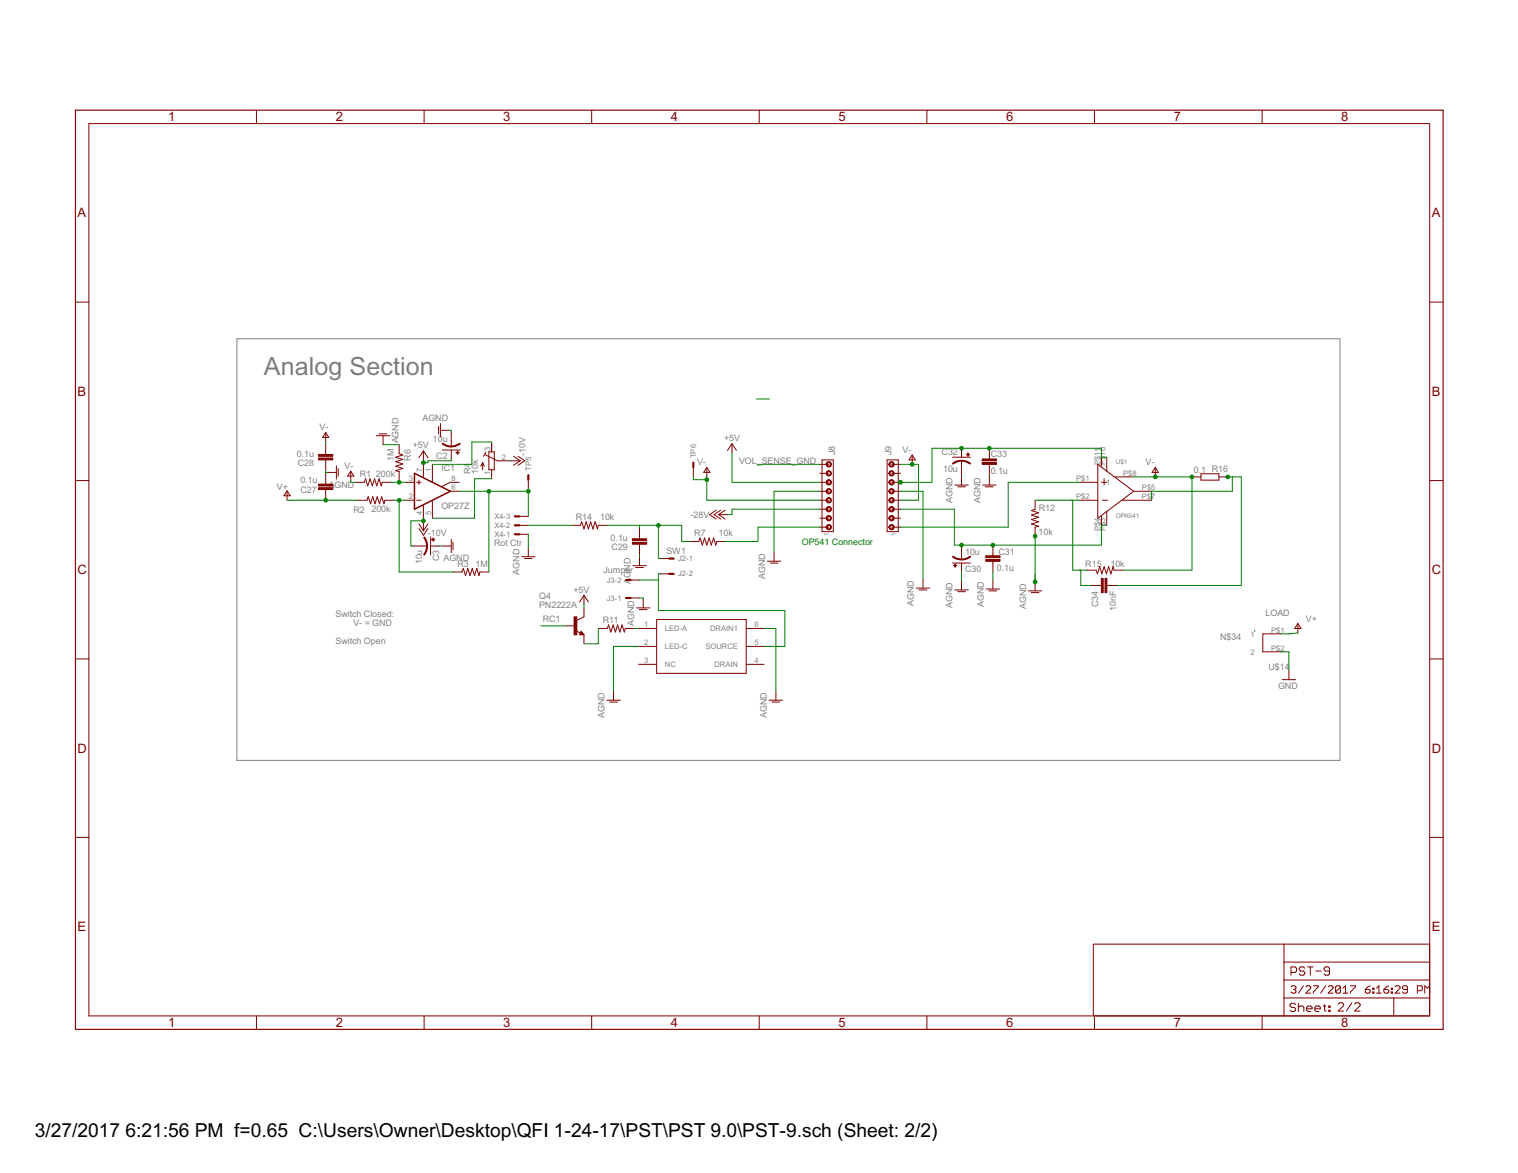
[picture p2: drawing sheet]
<svg xmlns="http://www.w3.org/2000/svg" width="279mm" height="216mm" viewBox="0 0 279 216" stroke-linecap="round" stroke-linejoin="round" font-family="sans-serif">
<g fill="#808080" stroke="#808080" stroke-width=".18">
<path d="M43.6 140h203z"/>
<path d="M246.6 62.4v77.6z"/>
<path d="M43.6 62.4h203z"/>
<path d="M43.6 62.4v77.6z"/>
</g>
<g fill="#800000" stroke="#800000" stroke-width=".18">
<path d="M201.2 187h35.1z"/>
<path d="M236.3 187h20.2z"/>
<path d="M256.5 187h6.6z"/>
<path d="M263.1 183.7v3.3z"/>
<path d="M263.1 180.4v3.3z"/>
<path d="M263.1 177.1v3.3z"/>
<path d="M263.1 173.8v3.3z"/>
<path d="M201.2 173.8v13.2z"/>
<path d="M201.2 173.8h35.1z"/>
<path d="M236.3 173.8h26.8z"/>
<path d="M256.5 183.7v3.3z"/>
<path d="M256.5 183.7h6.6z"/>
<path d="M236.3 183.7h20.2z"/>
<path d="M236.3 183.7v3.3z"/>
<path d="M236.3 180.4v3.3z"/>
<path d="M236.3 180.4h26.8z"/>
<path d="M236.3 177.1v3.3z"/>
<path d="M236.3 177.1h26.8z"/>
<path d="M236.3 173.8v3.3z"/>
<path d="M237.6 178v1.5z"/>
<path d="M237.6 178h.8z"/>
<path d="M238.4 178l.2 .2z"/>
<path d="M238.6 178.2v.5z"/>
<path d="M238.6 178.7l-.2 .3z"/>
<path d="M237.6 179h.8z"/>
<path d="M239.9 178l.3 .2z"/>
<path d="M239.4 178h.5z"/>
<path d="M239.4 178l-.3 .2z"/>
<path d="M239.1 178.2v.3z"/>
<path d="M239.1 178.5l.3 .2z"/>
<path d="M239.4 178.7h.5z"/>
<path d="M239.9 178.7l.3 .3z"/>
<path d="M240.2 179v.2z"/>
<path d="M240.2 179.2l-.3 .3z"/>
<path d="M239.4 179.5h.5z"/>
<path d="M239.1 179.2l.3 .3z"/>
<path d="M241.2 178v1.5z"/>
<path d="M240.7 178h1z"/>
<path d="M242.2 178.7h1z"/>
<path d="M243.7 179.2l.2 .3z"/>
<path d="M243.9 179.5h.6z"/>
<path d="M244.5 179.5l.2-.3z"/>
<path d="M244.7 178.2v1z"/>
<path d="M244.5 178l.2 .2z"/>
<path d="M243.9 178h.6z"/>
<path d="M243.9 178l-.2 .2z"/>
<path d="M243.7 178.2v.3z"/>
<path d="M243.7 178.5l.2 .2z"/>
<path d="M243.9 178.7h.8z"/>
<path d="M237.6 181.7l.2-.3z"/>
<path d="M237.8 181.4h.5z"/>
<path d="M238.3 181.4l.2 .3z"/>
<path d="M238.5 181.7v.2z"/>
<path d="M238.5 181.9l-.2 .2z"/>
<path d="M238.1 182.1h.2z"/>
<path d="M238.3 182.1l.2 .3z"/>
<path d="M238.5 182.4v.2z"/>
<path d="M238.3 182.8l.2-.2z"/>
<path d="M237.8 182.8h.5z"/>
<path d="M237.6 182.6l.2 .2z"/>
<path d="M239.9 181.4l-.9 1.4z"/>
<path d="M240.3 182.8h1z"/>
<path d="M241.3 181.9l-1 .9z"/>
<path d="M241.3 181.7v.2z"/>
<path d="M241 181.4l.3 .3z"/>
<path d="M240.6 181.4h.4z"/>
<path d="M240.3 181.7l.3-.3z"/>
<path d="M241.7 181.4h.9z"/>
<path d="M242.6 181.4v.3z"/>
<path d="M242.6 181.7l-.9 .9z"/>
<path d="M241.7 182.6v.2z"/>
<path d="M244 181.4l-.9 1.4z"/>
<path d="M244.5 182.8h.9z"/>
<path d="M244.5 182.8l.9-.9z"/>
<path d="M245.4 181.7v.2z"/>
<path d="M245.1 181.4l.3 .3z"/>
<path d="M244.7 181.4h.4z"/>
<path d="M244.5 181.7l.2-.3z"/>
<path d="M245.8 181.7v.9z"/>
<path d="M245.8 181.7l.2-.3z"/>
<path d="M246 181.4h.5z"/>
<path d="M246.5 181.4l.2 .3z"/>
<path d="M246.7 181.7v.9z"/>
<path d="M246.5 182.8l.2-.2z"/>
<path d="M246 182.8h.5z"/>
<path d="M245.8 182.6l.2 .2z"/>
<path d="M246.7 181.7l-.9 .9z"/>
<path d="M247.2 181.9l.4-.5z"/>
<path d="M247.6 181.4v1.4z"/>
<path d="M247.2 182.8h.9z"/>
<path d="M248.6 181.4h.9z"/>
<path d="M249.5 181.4v.3z"/>
<path d="M249.5 181.7l-.9 .9z"/>
<path d="M248.6 182.6v.2z"/>
<path d="M251.8 181.7l.4-.3z"/>
<path d="M251.8 181.7l-.5 .4z"/>
<path d="M251.3 182.1v.5z"/>
<path d="M251.3 182.6l.2 .2z"/>
<path d="M251.5 182.8h.5z"/>
<path d="M252 182.8l.2-.2z"/>
<path d="M252.2 182.4v.2z"/>
<path d="M252 182.1l.2 .3z"/>
<path d="M251.3 182.1h.7z"/>
<path d="M252.7 181.9h.2z"/>
<path d="M252.9 181.9v.2z"/>
<path d="M252.7 182.1h.2z"/>
<path d="M252.7 181.9v.2z"/>
<path d="M252.7 182.6h.2z"/>
<path d="M252.9 182.6v.2z"/>
<path d="M252.7 182.8h.2z"/>
<path d="M252.7 182.6v.2z"/>
<path d="M253.3 181.9l.5-.5z"/>
<path d="M253.8 181.4v1.4z"/>
<path d="M253.3 182.8h1z"/>
<path d="M255.2 181.7l.4-.3z"/>
<path d="M255.2 181.7l-.5 .4z"/>
<path d="M254.7 182.1v.5z"/>
<path d="M254.7 182.6l.3 .2z"/>
<path d="M255 182.8h.4z"/>
<path d="M255.4 182.8l.2-.2z"/>
<path d="M255.6 182.4v.2z"/>
<path d="M255.4 182.1l.2 .3z"/>
<path d="M254.7 182.1h.7z"/>
<path d="M256.1 181.9h.2z"/>
<path d="M256.3 181.9v.2z"/>
<path d="M256.1 182.1h.2z"/>
<path d="M256.1 181.9v.2z"/>
<path d="M256.1 182.6h.2z"/>
<path d="M256.3 182.6v.2z"/>
<path d="M256.1 182.8h.2z"/>
<path d="M256.1 182.6v.2z"/>
<path d="M256.8 182.8h.9z"/>
<path d="M257.7 181.9l-.9 .9z"/>
<path d="M257.7 181.7v.2z"/>
<path d="M257.5 181.4l.2 .3z"/>
<path d="M257 181.4h.5z"/>
<path d="M257 181.4l-.2 .3z"/>
<path d="M258.1 182.6l.3 .2z"/>
<path d="M258.4 182.8h.4z"/>
<path d="M258.8 182.8l.2-.2z"/>
<path d="M259 181.7v.9z"/>
<path d="M258.8 181.4l.2 .3z"/>
<path d="M258.4 181.4h.4z"/>
<path d="M258.1 181.7l.3-.3z"/>
<path d="M258.1 181.7v.2z"/>
<path d="M258.1 181.9l.3 .2z"/>
<path d="M258.4 182.1h.6z"/>
<path d="M260.9 181.4v1.4z"/>
<path d="M260.9 181.4h.7z"/>
<path d="M261.6 181.4l.2 .3z"/>
<path d="M261.8 181.7v.4z"/>
<path d="M261.8 182.1l-.2 .3z"/>
<path d="M260.9 182.4h.7z"/>
<path d="M262.2 181.4v1.4z"/>
<path d="M262.2 181.4l.5 .5z"/>
<path d="M262.7 181.9l.4-.5z"/>
<path d="M263.1 181.4v1.4z"/>
<path d="M246.3 186.1h1z"/>
<path d="M246.3 186.1l1-1z"/>
<path d="M247.3 184.8v.3z"/>
<path d="M247.1 184.6l.2 .2z"/>
<path d="M246.5 184.6h.6z"/>
<path d="M246.5 184.6l-.2 .2z"/>
<path d="M248.8 184.6l-1 1.5z"/>
<path d="M249.3 186.1h1z"/>
<path d="M249.3 186.1l1-1z"/>
<path d="M250.3 184.8v.3z"/>
<path d="M250.1 184.6l.2 .2z"/>
<path d="M249.6 184.6h.5z"/>
<path d="M249.6 184.6l-.3 .2z"/>
<path d="M238.2 184.7l.3 .2z"/>
<path d="M237.7 184.7h.5z"/>
<path d="M237.7 184.7l-.3 .2z"/>
<path d="M237.4 184.9v.3z"/>
<path d="M237.4 185.2l.3 .2z"/>
<path d="M237.7 185.4h.5z"/>
<path d="M238.2 185.4l.3 .3z"/>
<path d="M238.5 185.7v.2z"/>
<path d="M238.5 185.9l-.3 .3z"/>
<path d="M237.7 186.2h.5z"/>
<path d="M237.4 185.9l.3 .3z"/>
<path d="M239 184.7v1.5z"/>
<path d="M239 185.4l.2-.2z"/>
<path d="M239.2 185.2h.5z"/>
<path d="M239.7 185.2l.3 .2z"/>
<path d="M240 185.4v.8z"/>
<path d="M240.7 186.2h.6z"/>
<path d="M240.5 185.9l.2 .3z"/>
<path d="M240.5 185.4v.5z"/>
<path d="M240.7 185.2l-.2 .2z"/>
<path d="M240.7 185.2h.6z"/>
<path d="M241.3 185.2l.2 .2z"/>
<path d="M241.5 185.4v.3z"/>
<path d="M240.5 185.7h1z"/>
<path d="M242.3 186.2h.5z"/>
<path d="M242 185.9l.3 .3z"/>
<path d="M242 185.4v.5z"/>
<path d="M242 185.4l.3-.2z"/>
<path d="M242.3 185.2h.5z"/>
<path d="M242.8 185.2l.2 .2z"/>
<path d="M243 185.4v.3z"/>
<path d="M242 185.7h1z"/>
<path d="M243.8 184.9v1z"/>
<path d="M243.8 185.9l.3 .3z"/>
<path d="M243.5 185.2h.6z"/>
<path d="M244.6 185.2h.2z"/>
<path d="M244.8 185.2v.2z"/>
<path d="M244.6 185.4h.2z"/>
<path d="M244.6 185.2v.2z"/>
<path d="M244.6 185.9h.2z"/>
<path d="M244.8 185.9v.3z"/>
<path d="M244.6 186.2h.2z"/>
<path d="M244.6 185.9v.3z"/>
<path d="M16.4 22.8v164.2z"/>
<path d="M13.9 55.6h2.5z"/>
<path d="M13.9 88.5h2.5z"/>
<path d="M13.9 121.3h2.5z"/>
<path d="M13.9 154.1h2.5z"/>
<path d="M16.4 187h246.7z"/>
<path d="M47.2 187v2.5z"/>
<path d="M78.1 187v2.5z"/>
<path d="M108.9 187v2.5z"/>
<path d="M139.7 187v2.5z"/>
<path d="M170.6 187v2.5z"/>
<path d="M201.4 187v2.5z"/>
<path d="M232.3 187v2.5z"/>
<path d="M263.1 22.8v164.2z"/>
<path d="M263.1 55.6h2.5z"/>
<path d="M263.1 88.5h2.5z"/>
<path d="M263.1 121.3h2.5z"/>
<path d="M263.1 154.1h2.5z"/>
<path d="M16.4 22.8h246.7z"/>
<path d="M47.2 20.3v2.5z"/>
<path d="M78.1 20.3v2.5z"/>
<path d="M108.9 20.3v2.5z"/>
<path d="M139.7 20.3v2.5z"/>
<path d="M170.6 20.3v2.5z"/>
<path d="M201.4 20.3v2.5z"/>
<path d="M232.3 20.3v2.5z"/>
<path d="M82.9 88.8h1.6z"/>
<path d="M79.6 85.5v1.6z"/>
<path d="M74.6 92.1h1.7z"/>
<path d="M74.6 88.8h1.7z"/>
<path d="M82.9 90.4h1.6z"/>
<path d="M79.6 93.7v1.7z"/>
<path d="M77.1 88.4v.8z"/>
<path d="M76.7 88.8h.8z"/>
<path d="M76.7 92.1h.8z"/>
<path d="M77.9 87.1v.8z"/>
<path d="M79.6 87.1v1.6z"/>
<path d="M79.6 92.1v1.6z"/>
<path d="M77.9 93v.7z"/>
<path d="M81.3 89.6l1.6-.8z"/>
<path d="M77.9 85.5v1.6z"/>
<path d="M77.9 93.7v1.7z"/>
<path d="M70.3 88.8h1.7z"/>
<path d="M65.4 88.8h1.6z"/>
<path d="M67.3 88.1l-.3 .7z"/>
<path d="M67.3 88.1l.4 1.3z"/>
<path d="M68.1 88.1l-.4 1.3z"/>
<path d="M68.1 88.1l.4 1.3z"/>
<path d="M68.9 88.1l-.4 1.3z"/>
<path d="M68.9 88.1l.4 1.3z"/>
<path d="M69.8 88.1l-.5 1.3z"/>
<path d="M69.8 88.1l.4 1.3z"/>
<path d="M70.3 88.8l-.1 .6z"/>
<path d="M70.8 92.1h1.7z"/>
<path d="M65.9 92.1h1.6z"/>
<path d="M67.8 91.4l-.3 .7z"/>
<path d="M67.8 91.4l.4 1.3z"/>
<path d="M68.6 91.4l-.4 1.3z"/>
<path d="M68.6 91.4l.4 1.3z"/>
<path d="M69.4 91.4l-.4 1.3z"/>
<path d="M69.4 91.4l.4 1.3z"/>
<path d="M70.3 91.4l-.5 1.3z"/>
<path d="M70.3 91.4l.4 1.3z"/>
<path d="M70.8 92.1l-.1 .6z"/>
<path d="M88.3 105.3h1.7z"/>
<path d="M83.4 105.3h1.6z"/>
<path d="M85.3 104.6l-.3 .7z"/>
<path d="M85.3 104.6l.4 1.3z"/>
<path d="M86.1 104.6l-.4 1.3z"/>
<path d="M86.1 104.6l.4 1.3z"/>
<path d="M86.9 104.6l-.4 1.3z"/>
<path d="M86.9 104.6l.4 1.3z"/>
<path d="M87.8 104.6l-.5 1.3z"/>
<path d="M87.8 104.6l.4 1.3z"/>
<path d="M88.3 105.3l-.1 .6z"/>
<path d="M73.5 86.8v1.7z"/>
<path d="M73.5 81.9v1.6z"/>
<path d="M73.5 83.5l.6 .2z"/>
<path d="M72.8 84.2l1.3-.5z"/>
<path d="M72.8 84.2l1.3 .4z"/>
<path d="M72.8 85l1.3-.4z"/>
<path d="M72.8 85l1.3 .4z"/>
<path d="M72.8 85.8l1.3-.4z"/>
<path d="M72.8 85.8l1.3 .4z"/>
<path d="M72.8 86.6l1.3-.4z"/>
<path d="M72.8 86.6l.7 .2z"/>
<path d="M52.8 90.4v1.7z"/>
<path d="M52.8 90.3l.6 .9z"/>
<path d="M52.8 90.3l-.5 .9z"/>
<path d="M52.3 91.2h1.1z"/>
<path d="M70.5 80.2v1.7z"/>
<path d="M69.3 80.2h2.4z"/>
<path d="M69.8 79.9h1.4z"/>
<path d="M77.9 83v1.6z"/>
<path d="M77.9 83l.9 1.2z"/>
<path d="M77.9 83l-.8 1.2z"/>
<path d="M97.2 100.8v1.7z"/>
<path d="M96 102.5h2.5z"/>
<path d="M96.5 102.8h1.5z"/>
<path d="M77.9 96v1.7z"/>
<path d="M77.1 96.5l.8 1.2z"/>
<path d="M78.8 96.5l-.9 1.2z"/>
<path d="M77.1 97.3l.8 1.2z"/>
<path d="M78.8 97.3l-.9 1.2z"/>
<path d="M97.2 88.3v1.6z"/>
<path d="M81.4 82.8h3.3z"/>
<path d="M83.1 81.2v1z"/>
<path d="M83.1 82.8v1.7z"/>
<path d="M83.1 79.5v1.7z"/>
<path d="M79.2 98.8v3.4z"/>
<path d="M77.6 100.5h1z"/>
<path d="M79.2 100.5h1.7z"/>
<path d="M75.9 100.5h1.7z"/>
<path d="M81.1 79.2h1.6z"/>
<path d="M81.1 78v2.4z"/>
<path d="M80.7 78.5v1.4z"/>
<path d="M81.4 100.5h1.7z"/>
<path d="M83.1 99.3v2.4z"/>
<path d="M83.4 99.8v1.4z"/>
<path d="M110.1 96.7h1.7z"/>
<path d="M105.2 96.7h1.6z"/>
<path d="M107.1 96l-.3 .7z"/>
<path d="M107.1 96l.4 1.4z"/>
<path d="M107.9 96l-.4 1.4z"/>
<path d="M107.9 96l.4 1.4z"/>
<path d="M108.7 96l-.4 1.4z"/>
<path d="M108.7 96l.4 1.4z"/>
<path d="M109.5 96l-.4 1.4z"/>
<path d="M109.5 96l.5 1.4z"/>
<path d="M110.1 96.7l-.1 .7z"/>
<path d="M121.5 102.8h1.7z"/>
<path d="M121.5 105.6h1.7z"/>
<path d="M120.9 114v9.9z"/>
<path d="M120.9 123.9h16.5z"/>
<path d="M137.4 114v9.9z"/>
<path d="M120.9 114h16.5z"/>
<path d="M117.6 115.7h3.3z"/>
<path d="M117.6 119h3.3z"/>
<path d="M117.6 122.3h3.3z"/>
<path d="M137.4 122.3h3.3z"/>
<path d="M137.4 119h3.3z"/>
<path d="M137.4 115.7h3.3z"/>
<path d="M115.1 115.7h1.6z"/>
<path d="M110.1 115.7h1.7z"/>
<path d="M112 115l-.2 .7z"/>
<path d="M112 115l.4 1.3z"/>
<path d="M112.8 115l-.4 1.3z"/>
<path d="M112.8 115l.5 1.3z"/>
<path d="M113.7 115l-.4 1.3z"/>
<path d="M113.7 115l.4 1.3z"/>
<path d="M114.5 115l-.4 1.3z"/>
<path d="M114.5 115l.4 1.3z"/>
<path d="M115.1 115.7l-.2 .6z"/>
<path d="M107.5 109.6v1.6z"/>
<path d="M107.5 109.6l.8 1.2z"/>
<path d="M107.5 109.6l-.8 1.2z"/>
<path d="M112.9 127.2v1.7z"/>
<path d="M111.7 128.9h2.5z"/>
<path d="M112.2 129.2h1.4z"/>
<path d="M142.8 127.2v1.7z"/>
<path d="M141.6 128.9h2.4z"/>
<path d="M142.1 129.2h1.4z"/>
<path d="M130.1 86.1v1.7z"/>
<path d="M130.1 86l.6 1z"/>
<path d="M130.1 86l-.6 1z"/>
<path d="M129.5 87h1.2z"/>
<path d="M134.7 81.7v1.6z"/>
<path d="M134.7 81.7l.9 1.2z"/>
<path d="M134.7 81.7l-.8 1.2z"/>
<path d="M132.2 94.7h1.7z"/>
<path d="M132.2 94.7l1.3-.8z"/>
<path d="M132.2 94.7l1.3 .8z"/>
<path d="M131.4 94.7l1.3-.8z"/>
<path d="M131.4 94.7l1.3 .8z"/>
<path d="M130.6 94.7l1.2-.8z"/>
<path d="M130.6 94.7l1.2 .8z"/>
<path d="M104.2 115.2h1.6z"/>
<path d="M107.5 116.8v1.7z"/>
<path d="M107.5 111.9v1.6z"/>
<path d="M106.2 114.2l1.3-.7z"/>
<path d="M107 116.2l.5 .6z"/>
<path d="M106.7 116.8h.8z"/>
<path d="M107 116.2l-.3 .6z"/>
<path d="M106 116.1l.8 .4z"/>
<path d="M106.8 116.8h.5z"/>
<path d="M107 116.3l.3 .5z"/>
<path d="M107 116.3l-.2 .4z"/>
<path d="M106.8 116.7h.3z"/>
<path d="M107 116.5l.1 .2z"/>
<path d="M142.5 101.6v1.7z"/>
<path d="M141.2 103.3h2.5z"/>
<path d="M141.8 103.6h1.4z"/>
<path d="M238.9 114.9v1.6z"/>
<path d="M238.9 114.8l-.6 .9z"/>
<path d="M238.9 114.8l.6 .9z"/>
<path d="M238.3 115.7h1.2z"/>
<path d="M237.2 123.4v1.7z"/>
<path d="M236 125.1h2.5z"/>
<path d="M95.6 98.3h1.6z"/>
<path d="M95.6 96.7h1.6z"/>
<path d="M95.6 95h1.6z"/>
<path d="M232.4 116.7v3.3z"/>
<path d="M232.4 116.7h3.3z"/>
<path d="M232.4 120h3.3z"/>
<path d="M127.6 86v1.6z"/>
<path d="M116.1 110.1h1.6z"/>
<path d="M116.1 106.8h1.6z"/>
<path d="M118.4 110.2v1.7z"/>
<path d="M117.1 111.9h2.5z"/>
<path d="M117.7 112.2h1.4z"/>
<path d="M64.6 86.8v1.7z"/>
<path d="M64.6 86.7l.5 .9z"/>
<path d="M64.6 86.7l-.6 .9z"/>
<path d="M64 87.6h1.1z"/>
<path d="M90.5 86.5v1.6z"/>
<path d="M90.5 81.5v1.7z"/>
<path d="M92.1 84.8h1.7z"/>
<path d="M90.5 83.2h.5z"/>
<path d="M90 83.2v3.3z"/>
<path d="M91 83.2v3.3z"/>
<path d="M91.5 84.8h.6z"/>
<path d="M89.3 83.7l2.2 1.1z"/>
<path d="M90 83.2h.5z"/>
<path d="M90 86.5h1z"/>
<path d="M89.4 83.2l-.4 .8z"/>
<path d="M88.8 85.2v1.3z"/>
<path d="M88.8 85.2l-.3 .6z"/>
<path d="M88.8 85.2l.4 .6z"/>
<path d="M59.9 90.4v1.7z"/>
<path d="M59.9 87.1v1.7z"/>
<path d="M59.9 90.1v.3z"/>
<path d="M59.9 88.8v.3z"/>
<path d="M59.9 85v1.6z"/>
<path d="M59.9 81.7v1.6z"/>
<path d="M59.9 84.6v.4z"/>
<path d="M59.9 83.3v.4z"/>
<path d="M60.3 87h1.6z"/>
<path d="M61.9 85.7v2.5z"/>
<path d="M62.3 86.3v1.4z"/>
<path d="M59.9 79.7v1.6z"/>
<path d="M59.9 79.6l.6 .9z"/>
<path d="M59.9 79.6l-.5 .9z"/>
<path d="M59.4 80.5h1.1z"/>
<path d="M131.9 99.7h1.7z"/>
<path d="M127 99.7h1.6z"/>
<path d="M128.9 99l-.3 .7z"/>
<path d="M128.9 99l.4 1.3z"/>
<path d="M129.7 99l-.4 1.3z"/>
<path d="M129.7 99l.4 1.3z"/>
<path d="M130.5 99l-.4 1.3z"/>
<path d="M130.5 99l.4 1.3z"/>
<path d="M131.3 99l-.4 1.3z"/>
<path d="M131.3 99l.4 1.3z"/>
<path d="M131.9 99.7l-.2 .6z"/>
<path d="M117.7 100.5v1.7z"/>
<path d="M117.7 97.2v1.6z"/>
<path d="M117.7 100.2v.3z"/>
<path d="M117.7 98.8v.4z"/>
<path d="M117.7 102.5v1.6z"/>
<path d="M116.5 104.1h2.5z"/>
<path d="M117 104.5h1.4z"/>
<path d="M94.1 84.8h1.7z"/>
<path d="M94.5 85.6l1.3-.8z"/>
<path d="M94.5 84l1.3 .8z"/>
<path d="M95.4 85.6l1.2-.8z"/>
<path d="M95.4 84l1.2 .8z"/>
<path d="M150.9 97h1.6z"/>
<path d="M150.9 95.4h1.6z"/>
<path d="M150.9 93.7h1.6z"/>
<path d="M150.9 92.1h1.6z"/>
<path d="M151.3 97.9h2.1z"/>
<path d="M151.3 84.6v13.3z"/>
<path d="M151.3 84.6h2.1z"/>
<path d="M153.4 84.6v13.3z"/>
<path d="M150.9 90.4h1.6z"/>
<path d="M150.9 88.8h1.6z"/>
<path d="M150.9 87.1h1.6z"/>
<path d="M150.9 85.5h1.6z"/>
<path d="M202.1 85.5v9.9z"/>
<path d="M202.1 95.4l6.6-5z"/>
<path d="M202.1 85.5l6.6 4.9z"/>
<path d="M202.7 88.8h1z"/>
<path d="M203.2 88.1v1.2z"/>
<path d="M202.9 92.1h1z"/>
<path d="M198.8 88.8h3.3z"/>
<path d="M198.8 92.1h3.3z"/>
<path d="M208.7 90.4h3.3z"/>
<path d="M205.2 87.8h3.3z"/>
<path d="M203.7 95v1.7z"/>
<path d="M203.7 84.2v1.6z"/>
<path d="M202.7 95v1.7z"/>
<path d="M202.7 84.2v1.6z"/>
<path d="M203.7 85.8v1z"/>
<path d="M203.7 94.1v.9z"/>
<path d="M208.7 92.1h3.3z"/>
<path d="M207 92.1h1.7z"/>
<path d="M206.5 92.1h.5z"/>
<path d="M164.1 97h1.7z"/>
<path d="M164.1 95.4h1.7z"/>
<path d="M164.1 93.7h1.7z"/>
<path d="M164.1 92.1h1.7z"/>
<path d="M163.3 97.9h2z"/>
<path d="M165.3 84.6v13.3z"/>
<path d="M163.3 84.6h2z"/>
<path d="M163.3 84.6v13.3z"/>
<path d="M164.1 90.4h1.7z"/>
<path d="M164.1 88.8h1.7z"/>
<path d="M164.1 87.1h1.7z"/>
<path d="M164.1 85.5h1.7z"/>
<path d="M175.3 103.6h3.3z"/>
<path d="M177 102v1z"/>
<path d="M177 103.6v1.7z"/>
<path d="M177 100.3v1.7z"/>
<path d="M182.8 100.3v1.7z"/>
<path d="M182.8 103.6v1.7z"/>
<path d="M182.8 102v.3z"/>
<path d="M182.8 103.3v.3z"/>
<path d="M177 106.9v1.7z"/>
<path d="M175.7 108.6h2.5z"/>
<path d="M176.3 108.9h1.4z"/>
<path d="M182.8 106.8v1.6z"/>
<path d="M181.5 108.4h2.5z"/>
<path d="M182 108.8h1.5z"/>
<path d="M169.9 106.6v1.6z"/>
<path d="M168.6 108.2h2.5z"/>
<path d="M169.2 108.6h1.4z"/>
<path d="M175.3 84.2h3.3z"/>
<path d="M177 84.8v1z"/>
<path d="M177 82.5v1.7z"/>
<path d="M177 85.8v1.7z"/>
<path d="M182.1 85.8v1.7z"/>
<path d="M182.1 82.5v1.7z"/>
<path d="M182.1 85.5v.3z"/>
<path d="M182.1 84.2v.3z"/>
<path d="M182.1 87.6v1.7z"/>
<path d="M180.8 89.3h2.5z"/>
<path d="M181.4 89.6h1.4z"/>
<path d="M177 87.6v1.7z"/>
<path d="M175.7 89.3h2.5z"/>
<path d="M176.3 89.6h1.4z"/>
<path d="M190.5 97v1.7z"/>
<path d="M190.5 92.1v1.6z"/>
<path d="M189.8 94l.7-.3z"/>
<path d="M189.8 94l1.4 .4z"/>
<path d="M189.8 94.8l1.4-.4z"/>
<path d="M189.8 94.8l1.4 .4z"/>
<path d="M189.8 95.6l1.4-.4z"/>
<path d="M189.8 95.6l1.4 .4z"/>
<path d="M189.8 96.5l1.4-.5z"/>
<path d="M189.8 96.5l1.4 .4z"/>
<path d="M190.5 97l.7-.1z"/>
<path d="M205 104.9h1.7z"/>
<path d="M200.1 104.9h1.6z"/>
<path d="M201.7 104.9l.3 .7z"/>
<path d="M202.4 104.3l-.4 1.3z"/>
<path d="M202.4 104.3l.4 1.3z"/>
<path d="M203.2 104.3l-.4 1.3z"/>
<path d="M203.2 104.3l.4 1.3z"/>
<path d="M204 104.3l-.4 1.3z"/>
<path d="M204 104.3l.5 1.3z"/>
<path d="M204.9 104.3l-.4 1.3z"/>
<path d="M204.9 104.3l.1 .6z"/>
<path d="M212.6 86.1v1.7z"/>
<path d="M212.6 86l.6 1z"/>
<path d="M212.6 86l-.6 1z"/>
<path d="M212 87h1.2z"/>
<path d="M167.9 83.8v1.7z"/>
<path d="M167.9 83.7l.6 .9z"/>
<path d="M167.9 83.7l-.6 .9z"/>
<path d="M167.3 84.6h1.2z"/>
<path d="M221 87.2h3.3z"/>
<path d="M221 88.4h3.3z"/>
<path d="M224.3 87.8h1.7z"/>
<path d="M224.3 87.2v1.2z"/>
<path d="M221 87.2v1.2z"/>
<path d="M219.4 87.8h1.6z"/>
<path d="M200.7 107.8h1.7z"/>
<path d="M204 107.8h1.7z"/>
<path d="M202.4 107.8h.3z"/>
<path d="M203.7 107.8h.3z"/>
<path d="M190.5 107.1v1.7z"/>
<path d="M189.3 108.8h2.4z"/>
<path d="M189.8 109.1h1.4z"/>
<path d="M81.5 81.6a2.52 2.52 0 0 0 1.6 .5v.2h-.3l-.8-.3-.6-.3z" fill-rule="evenodd"/>
<path d="M83.1 82.1l.8-.1 .7-.4 .1 .1-1 .5-.6 .1z" fill-rule="evenodd"/>
<path d="M78.5 100.5h.2l-.1 .7-.5 1-.1-.1 .4-.8z" fill-rule="evenodd"/>
<path d="M78 98.9l.1-.1 .2 .2 .3 .8 .1 .7h-.2a2.45 2.45 0 0 0-.5-1.6z" fill-rule="evenodd"/>
<path d="M152.2 96.6a.5 .5 0 0 1 .8 .2 .5 .5 0 0 1-.4 .7 .5 .5 0 0 1-.6-.5h.2a.33 .33 0 0 1 .4-.3 .33 .33 0 0 1 .2 .5 .33 .33 0 0 1-.5 0l-.1-.2h-.2z" fill-rule="evenodd"/>
<path d="M152.2 95a.5 .5 0 0 1 .8 .2 .5 .5 0 0 1-.4 .7 .5 .5 0 0 1-.6-.5h.2a.33 .33 0 0 1 .4-.4 .33 .33 0 0 1 .2 .6 .33 .33 0 0 1-.5-.1l-.1-.1h-.2z" fill-rule="evenodd"/>
<path d="M152.2 93.3a.5 .5 0 0 1 .8 .2 .5 .5 0 0 1-.4 .7 .5 .5 0 0 1-.6-.5h.2a.33 .33 0 0 1 .4-.3 .33 .33 0 0 1 .2 .5 .33 .33 0 0 1-.5 0l-.1-.2h-.2z" fill-rule="evenodd"/>
<path d="M152.2 91.7a.5 .5 0 0 1 .8 .2 .5 .5 0 0 1-.4 .7 .5 .5 0 0 1-.6-.5h.2a.33 .33 0 0 1 .4-.4 .33 .33 0 0 1 .2 .6 .33 .33 0 0 1-.5-.1l-.1-.1h-.2z" fill-rule="evenodd"/>
<path d="M152.2 90a.5 .5 0 0 1 .8 .2 .5 .5 0 0 1-.4 .7 .5 .5 0 0 1-.6-.5h.2a.33 .33 0 0 1 .4-.3 .33 .33 0 0 1 .2 .5 .33 .33 0 0 1-.5 0l-.1-.2h-.2z" fill-rule="evenodd"/>
<path d="M152.2 88.4a.5 .5 0 0 1 .8 .2 .5 .5 0 0 1-.4 .7 .5 .5 0 0 1-.6-.5h.2a.33 .33 0 0 1 .4-.4 .33 .33 0 0 1 .2 .6 .33 .33 0 0 1-.5-.1l-.1-.1h-.2z" fill-rule="evenodd"/>
<path d="M152.2 86.7a.5 .5 0 0 1 .8 .2 .5 .5 0 0 1-.4 .7 .5 .5 0 0 1-.6-.5h.2a.33 .33 0 0 1 .4-.3 .33 .33 0 0 1 .2 .5 .33 .33 0 0 1-.5 0l-.1-.2h-.2z" fill-rule="evenodd"/>
<path d="M152.2 85.1a.5 .5 0 0 1 .8 .2 .5 .5 0 0 1-.4 .7 .5 .5 0 0 1-.6-.5h.2a.33 .33 0 0 1 .4-.4 .33 .33 0 0 1 .2 .6 .33 .33 0 0 1-.5-.1l-.1-.1h-.2z" fill-rule="evenodd"/>
<path d="M163.8 96.6a.5 .5 0 0 1 .7 .2 .5 .5 0 0 1-.3 .7 .5 .5 0 0 1-.6-.5h.2a.33 .33 0 0 1 .4-.3 .33 .33 0 0 1 .2 .5 .33 .33 0 0 1-.6 0v-.2h-.2z" fill-rule="evenodd"/>
<path d="M163.8 95a.5 .5 0 0 1 .7 .2 .5 .5 0 0 1-.3 .7 .5 .5 0 0 1-.6-.5h.2a.33 .33 0 0 1 .4-.4 .33 .33 0 0 1 .2 .6 .33 .33 0 0 1-.6-.1v-.1h-.2z" fill-rule="evenodd"/>
<path d="M163.8 93.3a.5 .5 0 0 1 .7 .2 .5 .5 0 0 1-.3 .7 .5 .5 0 0 1-.6-.5h.2a.33 .33 0 0 1 .4-.3 .33 .33 0 0 1 .2 .5 .33 .33 0 0 1-.6 0v-.2h-.2z" fill-rule="evenodd"/>
<path d="M163.8 91.7a.5 .5 0 0 1 .7 .2 .5 .5 0 0 1-.3 .7 .5 .5 0 0 1-.6-.5h.2a.33 .33 0 0 1 .4-.4 .33 .33 0 0 1 .2 .6 .33 .33 0 0 1-.6-.1v-.1h-.2z" fill-rule="evenodd"/>
<path d="M163.8 90a.5 .5 0 0 1 .7 .2 .5 .5 0 0 1-.3 .7 .5 .5 0 0 1-.6-.5h.2a.33 .33 0 0 1 .4-.3 .33 .33 0 0 1 .2 .5 .33 .33 0 0 1-.6 0v-.2h-.2z" fill-rule="evenodd"/>
<path d="M163.8 88.4a.5 .5 0 0 1 .7 .2 .5 .5 0 0 1-.3 .7 .5 .5 0 0 1-.6-.5h.2a.33 .33 0 0 1 .4-.4 .33 .33 0 0 1 .2 .6 .33 .33 0 0 1-.6-.1v-.1h-.2z" fill-rule="evenodd"/>
<path d="M163.8 86.7a.5 .5 0 0 1 .7 .2 .5 .5 0 0 1-.3 .7 .5 .5 0 0 1-.6-.5h.2a.33 .33 0 0 1 .4-.3 .33 .33 0 0 1 .2 .5 .33 .33 0 0 1-.6 0v-.2h-.2z" fill-rule="evenodd"/>
<path d="M163.8 85.1a.5 .5 0 0 1 .7 .2 .5 .5 0 0 1-.3 .7 .5 .5 0 0 1-.6-.5h.2a.33 .33 0 0 1 .4-.4 .33 .33 0 0 1 .2 .6 .33 .33 0 0 1-.6-.1v-.1h-.2z" fill-rule="evenodd"/>
<path d="M177 102.9a2.45 2.45 0 0 0 1.5-.5l.1 .1-.1 .1-.8 .4-.7 .1z" fill-rule="evenodd"/>
<path d="M175.4 102.4l.7 .3 .9 .2v.2l-1.1-.3-.6-.3z" fill-rule="evenodd"/>
<path d="M175.3 85.3l1-.5 .7-.1v.2l-.9 .1-.7 .4z" fill-rule="evenodd"/>
<path d="M177 84.7l1.1 .2 .5 .4-.1 .1a2.34 2.34 0 0 0-1.5-.5z" fill-rule="evenodd"/>
</g>
<g fill="#800000" stroke="#800000" stroke-width=".21">
<path d="M13.9 20.3v169.2z"/>
<path d="M13.9 189.5h251.7z"/>
<path d="M265.6 20.3v169.2z"/>
<path d="M13.9 20.3h251.7z"/>
</g>
<g fill="#800000" stroke="#800000" stroke-width=".28">
<path d="M76.3 87.1l6.6 3.3z"/>
<path d="M76.3 87.1v6.6z"/>
<path d="M76.3 93.7l6.6-3.3z"/>
</g>
<g fill="#800000" stroke="#800000" stroke-width=".4">
<path d="M97.2 87.5v.8z"/>
<path d="M123.2 102.8h.8z"/>
<path d="M123.2 105.6h.8z"/>
<path d="M94.8 98.3h.8z"/>
<path d="M94.8 96.7h.8z"/>
<path d="M94.8 95h.8z"/>
<path d="M127.6 85.2v.8z"/>
<path d="M115.2 110.1h.9z"/>
<path d="M115.2 106.8h.9z"/>
</g>
<g fill="#800000" stroke="#800000" stroke-width=".18">
<path d="M83.9 83.3l.6 .1z"/>
<path d="M84.2 83l.1 .6z"/>
<path d="M79.7 99l.1 .6z"/>
<path d="M79.4 99.3l.6 .1z"/>
<path d="M105.7 113.5h.5v3.3h-.5z"/>
<path d="M58.6 89.1h2.7v.4h-2.7z"/>
<path d="M58.6 89.8h2.7v.3h-2.7z"/>
<path d="M58.6 83.7h2.7v.3h-2.7z"/>
<path d="M58.6 84.3h2.7v.3h-2.7z"/>
<path d="M116.4 99.2h2.6v.3h-2.6z"/>
<path d="M116.4 99.8h2.6v.4h-2.6z"/>
<path d="M175.5 104.1h.6z"/>
<path d="M175.8 103.8l.1 .6z"/>
<path d="M181.4 103h2.7v.3h-2.7z"/>
<path d="M181.4 102.3h2.7v.3h-2.7z"/>
<path d="M177.9 83.6l.6 .1z"/>
<path d="M178.1 83.4l.1 .6z"/>
<path d="M180.8 84.5h2.6v.3h-2.6z"/>
<path d="M180.8 85.1h2.6v.4h-2.6z"/>
<path d="M203.4 106.4h.3v2.7h-.3z"/>
<path d="M202.7 106.4h.4v2.7h-.4z"/>
</g>
<g fill="#008000" stroke="#008000" stroke-width=".18">
<path d="M99.5 115.2h4.7z"/>
<path d="M82.7 79.2h.4z"/>
<path d="M83.1 79.2v.3z"/>
<path d="M80.9 100.5h.5z"/>
<path d="M70.5 81.9h3z"/>
<path d="M97.2 98.3v2.5z"/>
<path d="M235.7 120h1.5z"/>
<path d="M237.2 120v3.4z"/>
<path d="M117.7 110.1h.7z"/>
<path d="M118.4 110.1v.1z"/>
<path d="M59.9 87v.1z"/>
<path d="M59.9 86.6v.4z"/>
<path d="M59.9 87h.4z"/>
<path d="M117.7 102.2v.3z"/>
<path d="M142.5 90.4h8.4z"/>
<path d="M142.5 90.4v11.2z"/>
<path d="M112.9 119h4.7z"/>
<path d="M112.9 119v8.2z"/>
<path d="M140.7 115.7h2.1z"/>
<path d="M142.8 115.7v11.5z"/>
<path d="M177 105.3v1.6z"/>
<path d="M165.8 90.4h4.1z"/>
<path d="M169.9 90.4v16.2z"/>
<path d="M182.8 105.3v1.5z"/>
<path d="M190.5 98.5v.2z"/>
<path d="M190.5 98.7v8.4z"/>
<path d="M190.5 105.6v1.5z"/>
<path d="M177 87.5v.1z"/>
<path d="M182.1 87.5v.1z"/>
<path d="M77.9 84.6v.6z"/>
<path d="M77.9 85.2v.3z"/>
<path d="M83.1 84.5v.3z"/>
<path d="M78.8 84.8h4.3z"/>
<path d="M78.8 84.8v.4z"/>
<path d="M77.9 85.2h.9z"/>
<path d="M107.5 111.2v.7z"/>
<path d="M134.7 83.3v5.5z"/>
<path d="M134.7 88.8h16.2z"/>
<path d="M235.7 116.7h1.5z"/>
<path d="M237.2 116.7l1.7-.2z"/>
<path d="M59.9 92.1h6z"/>
<path d="M52.8 92.1h7.1z"/>
<path d="M133.9 94.7h.8z"/>
<path d="M134.7 93.7v1z"/>
<path d="M134.7 93.7h16.2z"/>
<path d="M72 88.8h1.5z"/>
<path d="M73.5 88.8h1.1z"/>
<path d="M73.5 88.5v.3z"/>
<path d="M64.6 88.5v.3z"/>
<path d="M64.6 88.8h.8z"/>
<path d="M59.9 81.3v.4z"/>
<path d="M127.6 87.6v.7z"/>
<path d="M127.6 88.3h2.5z"/>
<path d="M130.1 88.3v.3z"/>
<path d="M130.1 87.8v.5z"/>
<path d="M130.1 88.3v3.8z"/>
<path d="M130.1 92.1h20.8z"/>
<path d="M165.8 85.5h2.1z"/>
<path d="M167.9 85.5h1.2z"/>
<path d="M165.8 92.1h3.3z"/>
<path d="M169.1 85.5v6.6z"/>
<path d="M208.5 87.8h4.1z"/>
<path d="M212.6 87.8h6.8z"/>
<path d="M219.4 87.8v17.1z"/>
<path d="M206.7 104.9h12.7z"/>
<path d="M84.5 90.4h5.5z"/>
<path d="M90 90.4v14.9z"/>
<path d="M90 90.4h7.2z"/>
<path d="M97.2 89.9v.5z"/>
<path d="M97.2 90.4v4.6z"/>
<path d="M72.5 92.1h1z"/>
<path d="M73.5 92.1h1.1z"/>
<path d="M73.5 105.3h9.9z"/>
<path d="M73.5 92.1v13.2z"/>
<path d="M97.2 96.7h8z"/>
<path d="M79.6 85.5h7.2z"/>
<path d="M86.8 81.3v4.2z"/>
<path d="M86.8 81.3h3.7z"/>
<path d="M90.5 81.3v.2z"/>
<path d="M140.7 119h3.8z"/>
<path d="M144.5 112.4v6.6z"/>
<path d="M121.2 112.4h23.3z"/>
<path d="M121.2 106.8v5.6z"/>
<path d="M121.2 105.6v1.2z"/>
<path d="M121.2 105.6h.3z"/>
<path d="M117.7 106.8h3.5z"/>
<path d="M116.7 115.7h.9z"/>
<path d="M107.5 118.5h2.6z"/>
<path d="M110.1 115.7v2.8z"/>
<path d="M111.8 96.7h5.9z"/>
<path d="M117.7 96.7h3.5z"/>
<path d="M121.2 102.8h.3z"/>
<path d="M121.2 96.7v6.1z"/>
<path d="M121.2 96.7h4.3z"/>
<path d="M125.5 96.7v3z"/>
<path d="M125.5 99.7h1.5z"/>
<path d="M117.7 96.7v.5z"/>
<path d="M77.9 95.4v.5z"/>
<path d="M77.9 95.9v.1z"/>
<path d="M75.6 100.5h.3z"/>
<path d="M75.6 95.9v4.6z"/>
<path d="M75.6 95.9h2.3z"/>
<path d="M93.8 84.8h.3z"/>
<path d="M87.3 88.1v7.3z"/>
<path d="M79.6 95.4h7.7z"/>
<path d="M87.3 88.1h3.2z"/>
<path d="M139.5 97v2.7z"/>
<path d="M133.6 99.7h5.9z"/>
<path d="M139.5 97h11.4z"/>
<path d="M139.3 85.5h11.6z"/>
<path d="M230.9 116v.2z"/>
<path d="M165.8 93.7h9.9z"/>
<path d="M175.7 93.7v6.6z"/>
<path d="M175.7 100.3h1.3z"/>
<path d="M177 100.3h5.8z"/>
<path d="M182.8 100.3h19.9z"/>
<path d="M202.7 96.7v3.6z"/>
<path d="M202.7 96.7h1z"/>
<path d="M165.4 88.8h.4z"/>
<path d="M165.8 88.8h5.7z"/>
<path d="M171.5 82.5v6.3z"/>
<path d="M171.5 82.5h5.5z"/>
<path d="M177 82.5h5.1z"/>
<path d="M182.1 82.5h20.6z"/>
<path d="M202.7 82.5v1.7z"/>
<path d="M202.7 84.2h1z"/>
<path d="M165.8 97h19.8z"/>
<path d="M185.6 88.8v8.2z"/>
<path d="M185.6 88.8h13.2z"/>
<path d="M190.5 92.1h6.6z"/>
<path d="M197.1 92.1h1.7z"/>
<path d="M197.1 92.1h.3z"/>
<path d="M197.4 92.1v12.8z"/>
<path d="M197.4 104.9h1.5z"/>
<path d="M198.9 104.9h1.2z"/>
<path d="M198.9 107.8h1.8z"/>
<path d="M198.9 104.9v2.9z"/>
<path d="M198.8 104.9h.1z"/>
<path d="M139.2 73.4h2.4z"/>
<path d="M225.8 87.8h.2z"/>
<path d="M226 87.8h.8z"/>
<path d="M226.8 87.8v2.6z"/>
<path d="M212 90.4h14.8z"/>
<path d="M212 90.4v1.7z"/>
<path d="M228.5 87.8v20z"/>
<path d="M205.7 107.8h22.8z"/>
<path d="M226.8 87.8h1.7z"/>
<circle cx="190.5" cy="107.1" r=".34"/>
<circle cx="190.5" cy="98.7" r=".34"/>
<circle cx="77.9" cy="85.2" r=".34"/>
<circle cx="59.9" cy="92.1" r=".34"/>
<circle cx="73.5" cy="88.8" r=".34"/>
<circle cx="130.1" cy="88.3" r=".34"/>
<circle cx="167.9" cy="85.5" r=".34"/>
<circle cx="212.6" cy="87.8" r=".34"/>
<circle cx="219.4" cy="87.8" r=".34"/>
<circle cx="97.2" cy="90.4" r=".34"/>
<circle cx="90" cy="90.4" r=".34"/>
<circle cx="73.5" cy="92.1" r=".34"/>
<circle cx="121.2" cy="96.7" r=".34"/>
<circle cx="77.9" cy="95.9" r=".34"/>
<circle cx="177" cy="100.3" r=".34"/>
<circle cx="182.8" cy="100.3" r=".34"/>
<circle cx="177" cy="82.5" r=".34"/>
<circle cx="182.1" cy="82.5" r=".34"/>
<circle cx="165.8" cy="88.8" r=".34"/>
<circle cx="226" cy="87.8" r=".34"/>
</g>
<text font-size="5.2" fill="#808080" x="48.6" y="69">Analog Section</text>
<g font-size="4">
<text x="6.4" y="209.3">3/27/2017</text>
<text x="23.1" y="209.3">6:21:56 PM f=0.65 C:\Users\Owner\Desktop\QFI 1-24-17\PST\PST 9.0\PST-9.sch (Sheet: 2/2)</text>
</g>
<g font-size="2.7" fill="#800000">
<text x="30.9" y="22.4">1</text>
<text x="61.8" y="22.4">2</text>
<text x="92.6" y="22.4">3</text>
<text x="123.5" y="22.4">4</text>
<text x="154.3" y="22.4">5</text>
<text x="185.2" y="22.4">6</text>
<text x="216" y="22.4">7</text>
<text x="246.9" y="22.4">8</text>
<text x="14.3" y="40">A</text>
<text x="263.5" y="40">A</text>
<text x="14.3" y="72.9">B</text>
<text x="263.5" y="72.9">B</text>
<text x="14.3" y="105.7">C</text>
<text x="263.5" y="105.7">C</text>
<text x="14.3" y="138.6">D</text>
<text x="263.5" y="138.6">D</text>
<text x="14.3" y="171.4">E</text>
<text x="263.5" y="171.4">E</text>
<text x="30.9" y="189.1">1</text>
<text x="61.8" y="189.1">2</text>
<text x="92.6" y="189.1">3</text>
<text x="123.5" y="189.1">4</text>
<text x="154.3" y="189.1">5</text>
<text x="185.2" y="189.1">6</text>
<text x="216" y="189.1">7</text>
<text x="246.9" y="189.1">8</text>
</g>
<g font-size="1.8" fill="#808080">
<text x="77.8" y="77.6">AGND</text>
<text x="58.8" y="79.2">V-</text>
<text x="73.3" y="81.6" transform="rotate(-90 73.3 81.6)">AGND</text>
<text x="76" y="82.5">+5V</text>
<text x="79.7" y="81.3">10u</text>
<text x="96.8" y="84" transform="rotate(-90 96.8 84)">-10V</text>
<text x="133.3" y="81.2">+5V</text>
<text x="153.7" y="83.8" transform="rotate(-90 153.7 83.8)">J8</text>
<text x="164.1" y="83.8" transform="rotate(-90 164.1 83.8)">J9</text>
<text x="166.1" y="83.3">V-</text>
<text x="173.3" y="83.7">C32</text>
<text x="54.6" y="84.1">0.1u</text>
<text x="54.8" y="85.7">C28</text>
<text x="55.3" y="88.9">0.1u</text>
<text x="60.5" y="89.8">AGND</text>
<text x="63.4" y="86.3">V-</text>
<text x="66.2" y="87.8">R1</text>
<text x="69.2" y="87.8">200k</text>
<text x="72.5" y="84.9" transform="rotate(-90 72.5 84.9)">1M</text>
<text x="75.6" y="84.8" transform="rotate(-90 75.6 84.8)">R6</text>
<text x="80.3" y="84.4">C2</text>
<text x="81.2" y="86.7">IC1</text>
<text x="86.6" y="87.3" transform="rotate(-90 86.6 87.3)">R4</text>
<text x="88" y="87.3" transform="rotate(-90 88 87.3)">10k</text>
<text x="128.3" y="85.6">V-</text>
<text x="136" y="85.5">VOL_SENSE_GND</text>
<text x="173.6" y="86.9">10u</text>
<text x="182.3" y="87.3">0.1u</text>
<text x="182.3" y="84.2">C33</text>
<text x="210.8" y="85.6">V-</text>
<text x="219.7" y="87">0.1 R16</text>
<text x="51" y="90.1">V+</text>
<text x="55.3" y="90.7">C27</text>
<text x="65.1" y="94.4">R2</text>
<text x="68.4" y="94.2">200k</text>
<text x="81.2" y="93.7">OP27Z</text>
<text x="106" y="95.7">R14</text>
<text x="110.5" y="95.7">10k</text>
<text x="127.1" y="95.4">-28V</text>
<text x="175.3" y="92.6" transform="rotate(-90 175.3 92.6)">AGND</text>
<text x="180.4" y="92.6" transform="rotate(-90 180.4 92.6)">AGND</text>
<text x="191.2" y="94.1">R12</text>
<text x="78.8" y="98.7">-10V</text>
<text x="90.9" y="100.4">Rot Ctr</text>
<text x="112.4" y="99.6">0.1u</text>
<text x="112.6" y="101.2">C29</text>
<text x="122.7" y="101.9">SW1</text>
<text x="127.8" y="98.7">R7</text>
<text x="132.2" y="98.7">10k</text>
<text x="191.2" y="98.5">10k</text>
<text x="77.7" y="103.9" transform="rotate(-90 77.7 103.9)">10u</text>
<text x="80.8" y="103.3" transform="rotate(-90 80.8 103.3)">C3</text>
<text x="81.6" y="103.3">AGND</text>
<text x="84.2" y="104.3">R3</text>
<text x="87.5" y="104.3">1M</text>
<text x="95.6" y="105.8" transform="rotate(-90 95.6 105.8)">AGND</text>
<text x="111.1" y="105.5">Jumper</text>
<text x="116.1" y="107.4" transform="rotate(-90 116.1 107.4)">AGND</text>
<text x="140.8" y="106.6" transform="rotate(-90 140.8 106.6)">AGND</text>
<text x="177.6" y="102.1">10u</text>
<text x="177.6" y="105.2">C30</text>
<text x="183.5" y="105.1">0.1u</text>
<text x="183.8" y="102.1">C31</text>
<text x="199.8" y="104.3">R15</text>
<text x="204.4" y="104.3">10k</text>
<text x="61.8" y="113.5">Switch Closed:</text>
<text x="99.2" y="111.9">PN2222A</text>
<text x="99.2" y="110.2">Q4</text>
<text x="105.5" y="109.1">+5V</text>
<text x="168.2" y="111.6" transform="rotate(-90 168.2 111.6)">AGND</text>
<text x="175.3" y="111.9" transform="rotate(-90 175.3 111.9)">AGND</text>
<text x="181.1" y="111.7" transform="rotate(-90 181.1 111.7)">AGND</text>
<text x="188.9" y="112" transform="rotate(-90 188.9 112)">AGND</text>
<text x="202.1" y="111.8" transform="rotate(-90 202.1 111.8)">C34</text>
<text x="205.5" y="112.5" transform="rotate(-90 205.5 112.5)">10nF</text>
<text x="232.9" y="113.4">LOAD</text>
<text x="61.8" y="118.5">Switch Open</text>
<text x="65.1" y="115.2">V- = GND</text>
<text x="99.9" y="114.5">RC1</text>
<text x="110.9" y="114.7">R11</text>
<text x="116.7" y="115.2" transform="rotate(-90 116.7 115.2)">AGND</text>
<text x="224.6" y="117.8">N$34</text>
<text x="240.4" y="114.5">V+</text>
<text x="233.5" y="123.3">U$14</text>
<text x="235.2" y="126.7">GND</text>
<text x="111.3" y="132.2" transform="rotate(-90 111.3 132.2)">AGND</text>
<text x="141.2" y="132.2" transform="rotate(-90 141.2 132.2)">AGND</text>
</g>
<text font-size="1.8" fill="#008000" x="147.6" y="100.3">OP541 Connector</text>
<g font-size="1.6" fill="#808080">
<text x="90.2" y="82.9" transform="rotate(-90 90.2 82.9)">3</text>
<text x="75.3" y="88.5">3</text>
<text x="77.7" y="86.9" transform="rotate(-90 77.7 86.9)">7</text>
<text x="79.4" y="86.9" transform="rotate(-90 79.4 86.9)">1</text>
<text x="83.1" y="88.5">8</text>
<text x="90.2" y="87.5" transform="rotate(-90 90.2 87.5)">1</text>
<text x="92.4" y="84.6">2</text>
<text x="97.7" y="86.6" transform="rotate(-90 97.7 86.6)">TP5</text>
<text x="128.1" y="84.3" transform="rotate(-90 128.1 84.3)">TP6</text>
<text x="198.1" y="88.5">P$1</text>
<text x="202.5" y="85.6" transform="rotate(-90 202.5 85.6)">P$11</text>
<text x="203.5" y="85.6" transform="rotate(-90 203.5 85.6)">P$10</text>
<text x="203.6" y="89.3">1</text>
<text x="206.7" y="87.6">P$8</text>
<text x="75.3" y="91.8">2</text>
<text x="77.7" y="94.7" transform="rotate(-90 77.7 94.7)">4</text>
<text x="79.4" y="94.7" transform="rotate(-90 79.4 94.7)">5</text>
<text x="83.1" y="90.2">6</text>
<text x="91" y="95.5">X4-3</text>
<text x="198.1" y="91.8">P$2</text>
<text x="210.2" y="90.2">P$5</text>
<text x="210.2" y="91.8">P$7</text>
<text x="91" y="98.8">X4-1</text>
<text x="91" y="97.2">X4-2</text>
<text x="202.5" y="97.8" transform="rotate(-90 202.5 97.8)">P$4</text>
<text x="203.5" y="97.8" transform="rotate(-90 203.5 97.8)">P$3</text>
<text x="111.7" y="107.3">J3-2</text>
<text x="124.8" y="103.3">J2-1</text>
<text x="124.8" y="106.1">J2-2</text>
<text x="111.7" y="110.6">J3-1</text>
<text x="118.5" y="115.4">1</text>
<text x="118.5" y="118.8">2</text>
<text x="122.4" y="116.2">LED-A</text>
<text x="122.4" y="119.5">LED-C</text>
<text x="129.8" y="119.5">SOURCE</text>
<text x="130.7" y="116.2">DRAIN1</text>
<text x="138.9" y="118.8">5</text>
<text x="138.9" y="115.4">6</text>
<text x="230.1" y="117.2">1</text>
<text x="234" y="116.4">P$1</text>
<text x="234" y="119.7">P$2</text>
<text x="118.5" y="122.1">3</text>
<text x="122.4" y="122.8">NC</text>
<text x="131.5" y="122.8">DRAIN</text>
<text x="138.9" y="122.1">4</text>
<text x="230.1" y="120.5">2</text>
</g>
<g font-size="1.3" fill="#808080">
<text x="205.4" y="85.5">U$1</text>
<text x="205.4" y="95.4">OPA541</text>
<text x="152.5" y="98.7" transform="rotate(-90 152.5 98.7)">1</text>
<text x="164.9" y="98.7" transform="rotate(-90 164.9 98.7)">1</text>
</g>
</svg>
